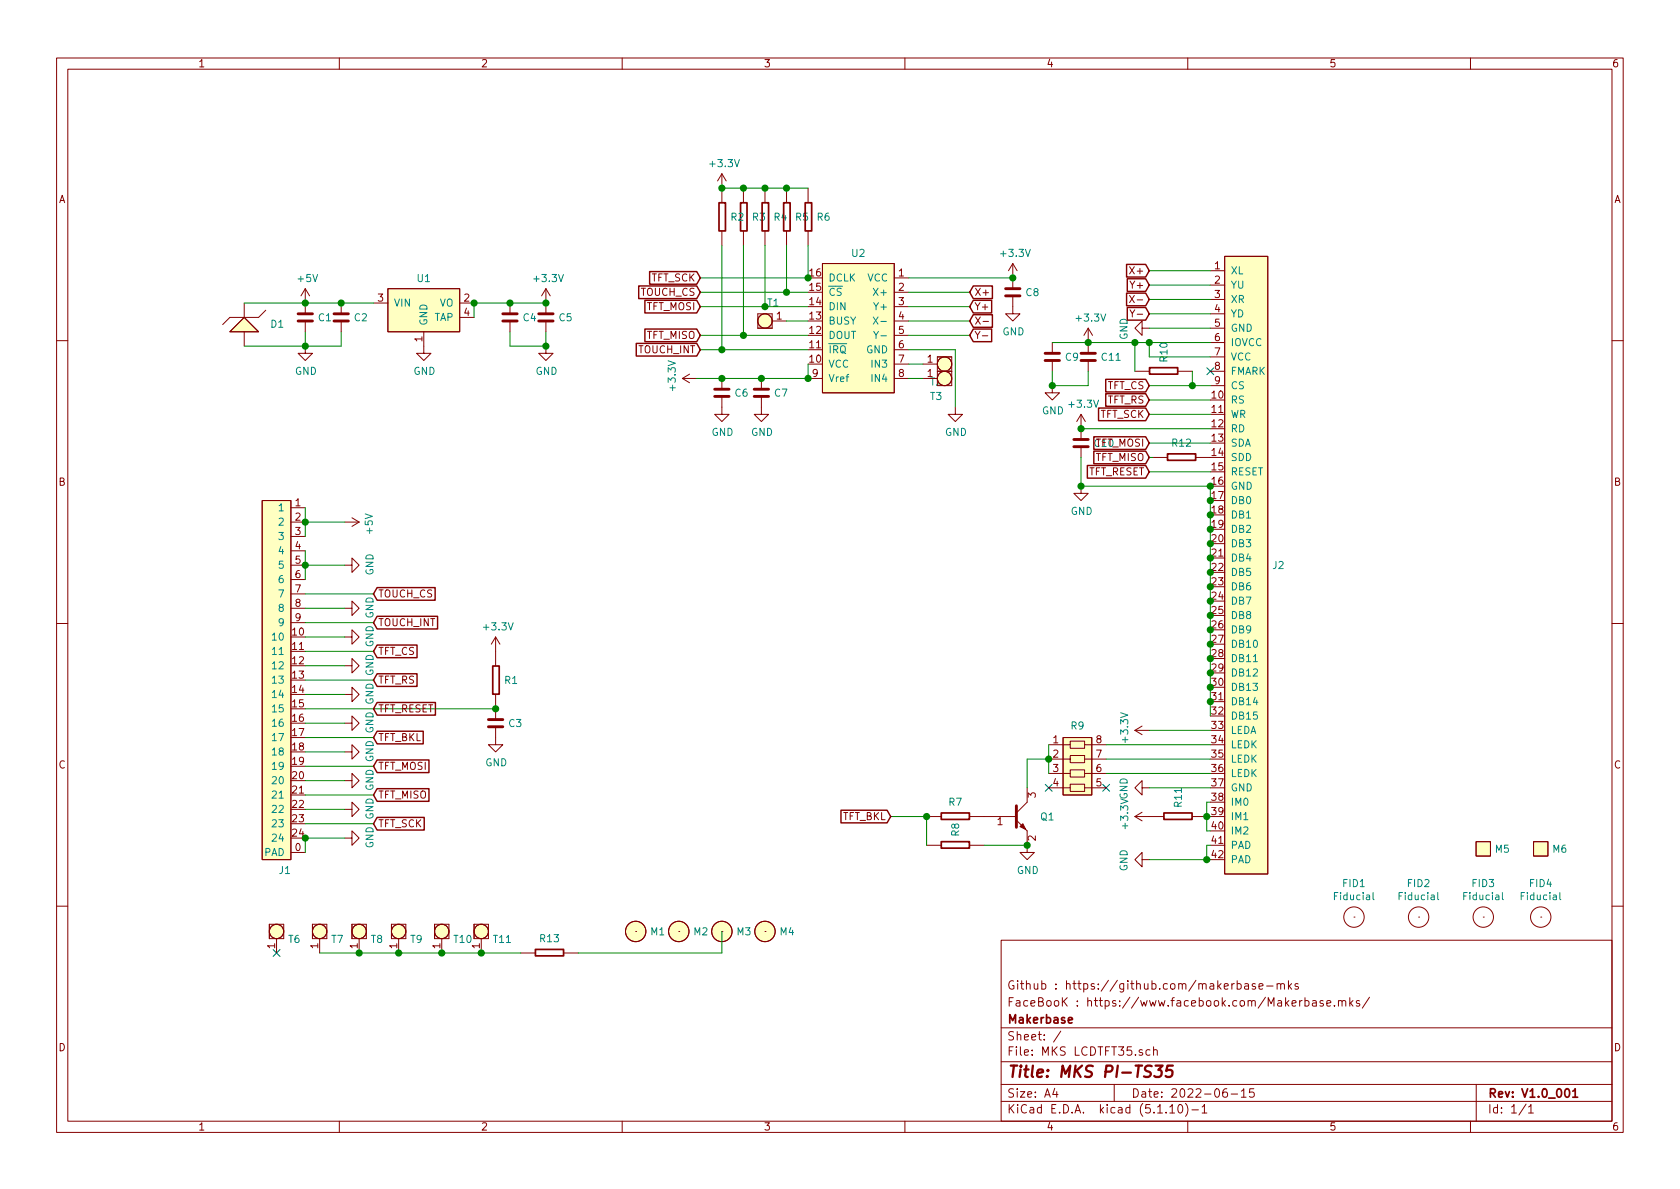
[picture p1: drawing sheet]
<svg xmlns="http://www.w3.org/2000/svg" width="297mm" height="210mm" viewBox="0 0 297 210" stroke-linecap="round" stroke-linejoin="round" font-family="sans-serif">
<g fill="none" stroke="#840000" stroke-width=".18">
<path d="M10 10.3h277v189.9h-277zM12 12.2h273v186.1h-273zM60 10.3v1.9M110 10.3v1.9M160 10.3v1.9M210 10.3v1.9M260 10.3v1.9M127.6 30.7l-.7 1.3M127.6 30.7v5.1M127.6 30.7l.8 1.3M131.4 33.3v2.5M135.3 33.3v2.5"/>
<path d="M139.1 33.3v2.5M142.9 33.3v2.5M40.6 58.7l2.6-2.6 2.5 2.6zM43.2 53.6v2.5M43.2 58.7v2.5M47 54.9l-1.3 1.2h-5.1l-1.2 1.3M54 51v4.5M54 56.8v1.9M54 51l-.8 1.3M54 51l.7 1.3M60.3 53.6v1.9M60.3 56.8v1.9"/>
<path d="M66 53.6h2.6M68.6 51h12.7v7.7h-12.7zM74.9 58.7v3.8h1.3l-1.3 1.2-1.2-1.2h1.2M81.3 56.1h2.5M81.3 53.6h2.5M90.2 53.6v1.9M90.2 56.8v1.9M96.5 51v4.5M96.5 56.8v1.9M96.5 51l-.7 1.3M96.5 51l.8 1.3M127.6 40.9v2.5"/>
<path d="M131.4 40.9v2.5M134 58h2.5zM134 55.5h2.5zM134 55.5v2.5zM135.3 40.9v2.5M136.5 55.5v2.5zM136.5 56.8h2.6M139.1 40.9v2.5M142.9 40.9v2.5M145.4 46.6h12.7v22.9h-12.7zM158.1 49.1h2.6M158.1 51.7h2.6"/>
<path d="M158.1 54.2h2.6M158.1 56.8h2.6M158.1 59.3h2.6M173.7 59.4h1M173.8 56.8h1M179.1 52.3v3.2h1.2l-1.2 1.3-1.3-1.3h1.3M179.1 46.6l-.8 1.3M179.1 46.6v4.4M179.1 46.6l.7 1.3M192.4 58l-.8 1.3M192.4 58v4.5M192.4 58l.8 1.3"/>
<path d="M199.7 52.2l.9 1.3M199.8 54.8l.4 .6 .4-.6M200.6 52.2l-.9 1.3M201.1 53h.9M201.9 58v-1.2l-1.2 1.2 1.2 1.3v-1.3h1.3M214 47.9h2.5M214 50.4h2.5M214 53h2.5M214 55.5h2.5M214 58h2.5M216.5 45.3h7.7v109.3h-7.7zM10 60.2h2"/>
<path d="M54 61.2v1.3h1.2l-1.2 1.2-1.3-1.2h1.3M96.5 61.2v1.3h1.3l-1.3 1.2-1.3-1.2h1.3M120.6 66.9l1.3 .8M120.6 66.9h2.6M121.9 66.2l-1.3 .7M127.6 70.1v3.2h1.3l-1.3 1.2-1.2-1.2h1.2M127.6 66.9v1.9M134.6 70.1v3.2h1.3l-1.3 1.2-1.3-1.2h1.3M134.6 66.9v1.9M142.9 66.9h2.5M158.1 66.9h2.6M158.1 64.4h2.6"/>
<path d="M158.1 61.8h2.6M163.2 66.9h2.5M163.2 64.4h2.5M165.7 63.1h2.6zM165.7 63.1v2.6zM165.7 65.7h2.6zM165.7 65.7v2.5zM165.7 68.2h2.6zM168.3 63.1v2.6zM168.3 65.7v2.5zM168.9 72v1.3h1.3l-1.3 1.2-1.3-1.2h1.3M186.1 68.2v1.3h1.2l-1.2 1.2-1.3-1.2h1.3"/>
<path d="M186.1 60.6v1.9M186.1 63.7v2M191.1 73.3v4.4M191.1 79v1.9M191.1 73.3l-.7 1.2M191.1 73.3l.8 1.2M192.4 63.7v2M200.7 65.7h2.5M208.3 65.7h2.5M214 65.7h2.5M214 60.6h2.5M214 63.1h2.5"/>
<path d="M214 68.2h2.5M285 60.2h2M46.4 88.5h5v63.5h-5zM51.4 92.3h2.6M51.4 89.8h2.6M51.4 94.9h2.6M51.4 97.4h2.6M51.4 99.9h2.6M61 99.9h1.2v-1.2l1.3 1.2-1.3 1.3v-1.3M61 92.3h2.5M62.2 91.6l1.3 .7M63.5 92.3l-1.3 .8"/>
<path d="M191.1 86v1.2h1.3l-1.3 1.3-1.2-1.3h1.2M203.8 80.9h2.6M211.5 80.9h2.5M10 110.3h2M51.4 102.5h2.6M51.4 105h2.6M51.4 107.6h2.6M51.4 110.1h2.6M61 112.6h1.2v-1.2l1.3 1.2-1.3 1.3v-1.3M61 117.7h1.2v-1.2l1.3 1.2-1.3 1.3v-1.3M61 107.6h1.2v-1.3l1.3 1.3-1.3 1.2v-1.2M87.6 112.6v5.1"/>
<path d="M87.6 112.6l-.7 1.3M87.6 112.6l.8 1.3M285 110.3h2M61 133h1.2v-1.3l1.3 1.3-1.3 1.2v-1.2M61 127.9h1.2v-1.3l1.3 1.3-1.3 1.3v-1.3M61 122.8h1.2v-1.3l1.3 1.3-1.3 1.3v-1.3M61 138h1.2v-1.2l1.3 1.2-1.3 1.3v-1.3M87.6 128.5v3.2h1.3l-1.3 1.3-1.2-1.3h1.2M87.6 122.8v4.4M181.6 139.3v2.6l-1.9 1.9M185.4 139.3h3.8v-.6h2.6v.6h3.8M185.4 131.7h3.8v-.6h2.6v.6h3.8"/>
<path d="M185.4 136.8h3.8v-.7h2.6v.7h3.8M185.4 134.2h3.8v-.6h2.6v1.3h-2.6v-.7M188 130.4h5v10.2h-5zM189.2 136.8v.6h2.6v-.6M189.2 131.7v.6h2.6v-.6M189.2 139.3v.6h2.6v-.6M191.8 134.2h3.8M200.7 129.2l1.2 .7M200.7 129.2h2.5M201.9 139.3v-1.3l-1.2 1.3 1.2 1.3v-1.3h1.3M201.9 128.4l-1.2 .8M51.4 150.7h2.6"/>
<path d="M61 143.1h1.2v-1.2l1.3 1.2-1.3 1.3v-1.3M61 148.2h1.2v-1.3l1.3 1.3-1.3 1.3v-1.3M163.8 144.4h2.6M163.8 149.5h2.6M171.4 144.4h8.3M171.4 149.5h2.6M179.7 145l1.9 1.9v3.8h1.3l-1.3 1.3-1.3-1.3h1.3M200.7 144.4h5M200.7 144.4l1.2 .8M201.9 152v-1.3l-1.2 1.3 1.2 1.3v-1.3h1.3M201.9 143.6l-1.2 .8M210.8 144.4h2.6"/>
<path d="M261 148.8h2.5v2.6h-2.5zM271.1 148.8h2.6v2.6h-2.6zM10 160.2h2M47.6 163.4v2.6zM47.6 166h2.6zM47.6 163.4h2.6zM48.9 166v2.5M50.2 163.4v2.6zM55.2 163.4v2.6zM55.2 166h2.6zM55.2 163.4h2.6zM56.5 166v2.5"/>
<path d="M57.8 163.4v2.6zM62.2 163.4v2.6zM62.2 166h2.6zM62.2 163.4h2.6zM63.5 166v2.5M64.8 163.4v2.6zM69.2 163.4v2.6zM69.2 166h2.6zM69.2 163.4h2.6zM70.5 166v2.5M71.8 163.4v2.6zM76.8 163.4v2.6z"/>
<path d="M76.8 166h2.6zM76.8 163.4h2.6zM78.1 166v2.5M79.4 163.4v2.6zM83.8 163.4v2.6zM83.8 166h2.6zM83.8 163.4h2.6zM85.1 166v2.5M86.4 163.4v2.6zM92.1 168.5h2.5M99.7 168.5h2.5M112.4 164.7h.1"/>
<path d="M120 164.7h.1M127.6 164.7h.1M135.3 164.7h.1M177 166.3h108v32h-108zM218.7 174l.5-.1 .3 .3-.1 .6-.2 .1-.5-.1M218.7 173.4v1.5M220.1 174h.6l.1 .9M220.8 174.3l-.6 .1-.2 .2 .1 .2 .1 .1 .6-.1M221.9 174l-.3-.1-.2 .2 .1 .3 .4 .1v.3h-.5M222.6 174.4l.7-.1-.1-.3-.4-.1-.2 .2 .1 .7h.5M224 174.4h1.1M225.8 174.1l.2-.2 .4 .1v.9"/>
<path d="M225.8 173.9v1M226.4 174.1a.36 .36 0 0 1 .4-.2 .36 .36 0 0 1 .3 .2v.8M227.8 173.4v1.5M227.9 174.4l.5 .5M228.4 173.9l-.6 .6M229.5 174l-.3-.1-.2 .2v.3l.5 .1v.3h-.5M230.7 177l.5-.1 .2 .3v.6l-.2 .1-.5-.1M230.7 176.4v1.5M232.1 177h.6v.9M232.7 177.3l-.5 .1-.2 .2 .1 .2 .1 .1 .5-.1M233.9 177l-.3-.1-.2 .2 .1 .3 .4 .1v.3h-.5M234.6 177.4l.7-.1-.1-.3-.4-.1-.2 .2v.7h.6"/>
<path d="M235.9 177.8v.1M236.7 177.1l.2-.2 .3 .1 .1 .9M236.7 176.9v1M237.3 177.1a.36 .36 0 0 1 .3-.2 .36 .36 0 0 1 .3 .2v.8M238.7 176.4v1.5M238.8 177.4l.4 .5M239.2 176.9l-.5 .6M239.4 162.2h.1M240.4 177l-.4-.1-.2 .2 .1 .3 .5 .1v.3h-.6M242.1 176.3l-1.2 2M250.8 162.2h.1M262.3 162.2h.1"/>
<path d="M272.4 162.2h.1M285 160.2h2M60 198.3v1.9M110 198.3v1.9M160 198.3v1.9M177 194.8h108M177 191.8h108M177 187.8h108M177 181.8h108M186.5 192.5l-.4 1h1M186.8 193v1M187.6 182.3l-1.3 2"/>
<path d="M197 191.8v3M203.3 185.7l-.4-.1-.3 .3 .1 .6 .2 .1 .4-.1M204 185.7a.37 .37 0 0 1 .6 .1v.8M204 185.1v1.5M206.8 195.8l.5-.5v1.5M206.8 196.8h.9M208.5 195.4l.1-.1a.8 .8 0 0 1 .5 .8 .8 .8 0 0 1-.5 .7 1 1 0 0 1-.1-1.4zM209.6 195.1a1.71 1.71 0 0 1 0 2.3M210 198.3v1.9M210.7 196.3h1.2M212.5 195.8l.5-.5v1.5M212.5 196.8h.9"/>
<path d="M216.9 192.5a.62 .62 0 0 0-.7 .7l.1 .7 .2 .1 .5-.1v-.5l-.1-.2-.4-.1-.3 .3M217.7 193.5h1.1M219.5 193l.4-.5v1.5M219.5 194h.8M221.7 192.5h-.7l-.1 .7 .2-.1 .5 .1 .2 .2-.1 .5-.2 .1-.6-.1M260 198.3v1.9M261 191.8v6.5M269.8 195.2l-1.2 2M270.3 195.8l.4-.5v1.5M270.3 196.8h.8"/>
<circle cx="135.3" cy="56.8" r="1.27"/>
<circle cx="167" cy="64.4" r="1.27"/>
<circle cx="167" cy="66.9" r="1.27"/>
<circle cx="48.9" cy="164.7" r="1.27"/>
<circle cx="56.5" cy="164.7" r="1.27"/>
<circle cx="63.5" cy="164.7" r="1.27"/>
<circle cx="70.5" cy="164.7" r="1.27"/>
<circle cx="78.1" cy="164.7" r="1.27"/>
<circle cx="85.1" cy="164.7" r="1.27"/>
<circle cx="112.4" cy="164.7" r="1.8"/>
<circle cx="120" cy="164.7" r="1.8"/>
<circle cx="127.6" cy="164.7" r="1.8"/>
<circle cx="135.3" cy="164.7" r="1.8"/>
<circle cx="239.4" cy="162.2" r="1.8"/>
<circle cx="250.8" cy="162.2" r="1.8"/>
<circle cx="262.3" cy="162.2" r="1.8"/>
<circle cx="272.4" cy="162.2" r="1.8"/>
</g>
<g fill="none" stroke="#840000" stroke-width=".3">
<path d="M127.1 35.9h1.2v4.9h-1.2zM130.9 35.9h1.2v4.9h-1.2zM134.7 35.9h1.2v4.9h-1.2zM138.6 35.9h1.1v4.9h-1.1zM142.4 35.9h1.1v4.9h-1.1zM203.3 65h4.9v1.2h-4.9zM206.4 80.3h5v1.1h-5zM87.1 117.8h1.2v5h-1.2zM166.4 143.8h5v1.1h-5zM166.4 148.8h5v1.2h-5zM205.8 143.8h5v1.1h-5zM94.7 167.9h4.9v1.1h-4.9z"/>
<path d="M188.9 180.4l.7-.1-.1-.3-.4-.1-.2 .2 .1 .7h.5M276.8 192.7l.2-.2a.81 .81 0 0 1 .6 .6 .81 .81 0 0 1-.3 .8l-.1 .1a.79 .79 0 0 1-.4-1.3zM278.1 193l.4-.5v1.5M278.1 194h.8"/>
</g>
<path d="M204.3 188.4h1.3l-.8 .8a.48 .48 0 0 1 .6 .4v.5l-.3 .2-.8 .1-.2-.1M207.4 188.4h-1l-.2 1 .3-.2 .7 .1 .1 .3-.2 .7-.3 .1h-.5l-.2-.1" fill="none" stroke="#840000" stroke-width=".41"/>
<g fill="none" stroke="#840000" stroke-width=".51">
<path d="M52.7 56.8h2.5M52.7 55.5h2.5M59.1 56.8h2.5M59.1 55.5h2.5M88.9 56.8h2.5M88.9 55.5h2.5M95.2 56.8h2.6M95.2 55.5h2.6M177.8 52.3h2.5M177.8 51h2.5M126.4 70.1h2.5M126.4 68.8h2.5"/>
<path d="M133.3 70.1h2.6M133.3 68.8h2.6M184.8 63.7h2.5M184.8 62.5h2.5M189.9 79h2.5M189.9 77.7h2.5M191.1 63.7h2.6M191.1 62.5h2.6M86.4 128.5h2.5M86.4 127.2h2.5M179.7 142.5v3.8"/>
</g>
<path d="M180.3 146.2l.5-.5 .6 1z" fill="#840000" stroke="#840000" stroke-width=".18"/>
<g fill="#ffffc2" stroke="#ffffc2" stroke-width=".18">
<path d="M188 130.4h5v10.2h-5z"/>
<path d="M40.6 58.7l2.6-2.6 2.5 2.6z"/>
<path d="M165.7 63.1h2.6z"/>
<path d="M165.7 65.7h2.6z"/>
<path d="M271.1 148.8h2.6v2.6h-2.6z"/>
<path d="M261 148.8h2.5v2.6h-2.5z"/>
<path d="M47.6 163.4v2.6z"/>
<path d="M55.2 163.4v2.6z"/>
<path d="M62.2 163.4v2.6z"/>
<path d="M69.2 163.4v2.6z"/>
<path d="M76.8 163.4v2.6z"/>
<path d="M83.8 163.4v2.6z"/>
<path d="M46.4 88.5h5v63.5h-5z"/>
<path d="M68.6 51h12.7v7.7h-12.7z"/>
<path d="M145.4 46.6h12.7v22.9h-12.7z"/>
<path d="M216.5 45.3h7.7v109.3h-7.7z"/>
<path d="M134 58h2.5z"/>
<circle cx="167" cy="64.4" r="1.27"/>
<circle cx="167" cy="66.9" r="1.27"/>
<circle cx="48.9" cy="164.7" r="1.27"/>
<circle cx="56.5" cy="164.7" r="1.27"/>
<circle cx="63.5" cy="164.7" r="1.27"/>
<circle cx="70.5" cy="164.7" r="1.27"/>
<circle cx="78.1" cy="164.7" r="1.27"/>
<circle cx="85.1" cy="164.7" r="1.27"/>
<circle cx="135.3" cy="56.8" r="1.27"/>
<circle cx="112.4" cy="164.7" r="1.8"/>
<circle cx="120" cy="164.7" r="1.8"/>
<circle cx="127.6" cy="164.7" r="1.8"/>
<circle cx="135.3" cy="164.7" r="1.8"/>
</g>
<path d="M154.4 56.1l.8 1.2M154.5 58.6l.4 .7 .4-.7M155.2 56.1l-.8 1.2M155.8 56.8h.9M221.6 117h.7M242.8 157.8v1.1l.2 .2M254.2 157.8v1.1l.2 .2M265.6 157.8v1.1l.2 .2M275.8 157.8v1.1l.2 .2" fill="none" stroke="#008484" stroke-width=".18"/>
<g fill="none" stroke="#008400" stroke-width=".18">
<path d="M127.6 33.3h15.3M43.2 53.6h22.8M54 58.7v2.5M60.3 58.7v2.5h-17.1M90.2 58.7v2.5h6.3v-2.5M96.5 53.6h-12.7v2.5M123.8 51.7h19.1M123.8 59.3h19.1M123.8 54.2h19.1M127.6 43.4v18.4M131.4 43.4v15.9M135.3 43.4v10.8"/>
<path d="M139.1 56.8h3.8M139.1 43.4v8.3M142.9 43.4v5.7h-19.1M160.7 56.8h10.7M160.7 51.7h10.7M160.7 59.3h10.7M160.7 54.2h10.7M160.7 49.1h18.4M203.2 58h10.8M203.2 55.5h10.8M203.2 50.4h10.8M203.2 53h10.8"/>
<path d="M203.2 47.9h10.8M123.8 61.8h19.1M142.9 64.4v2.5h-19.7M160.7 64.4h2.5M160.7 66.9h2.5M160.7 61.8h8.2v10.2M186.1 65.7v2.5h6.3v-2.5M186.1 60.6h27.9M191.1 75.8h22.9M200.7 60.6v5.1M203.2 68.2h10.8M203.2 78.4h10.8"/>
<path d="M203.2 60.6v2.5h10.8M203.2 70.7h10.8M203.2 73.3h10.8M210.8 65.7v2.5M54 89.8v5.1M54 97.4v5.1M54 92.3h7M54 99.9h7M191.1 80.9v5.1h22.9v40.6M203.2 80.9h.6M203.2 83.4h10.8M54 117.7h7"/>
<path d="M54 115.2h12M54 112.6h7M54 110.1h12M54 107.6h7M54 105h12M54 125.3h33.6M54 122.8h7M54 138h7M54 135.5h12M54 133h7M54 130.4h12M54 127.9h7"/>
<path d="M54 120.3h12M185.4 134.2h-3.8v5.1M185.4 131.7v5.1M195.6 134.2h18.4M195.6 131.7h18.4M195.6 136.8h18.4M203.2 129.2h10.8M203.2 139.3h10.8M54 140.6h12M54 145.7h12M54 143.1h7M61 148.2h-7v2.5"/>
<path d="M157.5 144.4h6.3v5.1M174 149.5h7.6M203.2 152h10.8M213.4 144.4h.6M214 141.9h-.6v5h.6M214 149.5h-.6v2.5M56.5 168.5h35.6M127.6 164.7v3.8h-25.4"/>
</g>
<g fill="none" stroke="#840000" stroke-width=".25">
<path d="M112.9 50.6h10.3l.6 1.1-.6 1.1h-10.3zM114 58.2h9.2l.6 1.1-.6 1.1h-9.2zM114 53.1h9.2l.6 1.1-.6 1.1h-9.2zM114.9 48h8.3l.6 1.1-.6 1.2h-8.3zM172.1 50.6h3.4v2.2h-3.4l-.7-1.1zM172.1 55.6h3.4v2.3h-3.4l-.7-1.1zM172.1 58.2h3.2v2.2h-3.2l-.7-1.1zM172.1 53.1h3.2v2.2h-3.2l-.7-1.1zM199.2 51.8h3.4l.6 1.2-.6 1.1h-3.4zM199.2 46.8h3.4l.6 1.1-.6 1.1h-3.4zM199.3 54.4h3.3l.6 1.1-.6 1.1h-3.3zM199.3 49.3h3.3l.6 1.1-.6 1.1h-3.3z"/>
<path d="M112.5 60.7h10.7l.6 1.1-.6 1.2h-10.7zM193.4 77.2h9.2l.6 1.2-.6 1.1h-9.2zM193.4 79.8h9.2l.6 1.1-.6 1.1h-9.2zM194.2 72.2h8.4l.6 1.1-.6 1.1h-8.4zM195.5 67.1h7.1l.6 1.1-.6 1.1h-7.1zM195.5 69.6h7.1l.6 1.1-.6 1.2h-7.1zM192.3 82.3h10.3l.6 1.1-.6 1.2h-10.3zM66.7 109h10.7v2.2h-10.7l-.7-1.1zM66.7 119.1h7v2.3h-7l-.7-1.1zM66.7 114.1h7v2.2h-7l-.7-1.1zM66.7 103.9h10.2v2.2h-10.2l-.7-1.1zM66.7 124.2h10.3v2.3h-10.3l-.7-1.2z"/>
<path d="M66.7 129.3h8.1v2.2h-8.1l-.7-1.1zM66.7 134.4h9.1v2.2h-9.1l-.7-1.1zM66.7 139.5h9.1v2.2h-9.1l-.7-1.1zM66.7 144.5h8.3v2.3h-8.3l-.7-1.1zM148.7 143.3h8.1l.7 1.1-.7 1.1h-8.1z"/>
</g>
<g fill="#008400" stroke="#008400" stroke-width=".25">
<circle cx="142.9" cy="49.1" r=".51"/>
<circle cx="54" cy="53.6" r=".51"/>
<circle cx="85.1" cy="168.5" r=".51"/>
<circle cx="213.4" cy="152" r=".51"/>
<circle cx="54" cy="148.2" r=".51"/>
<circle cx="54" cy="99.9" r=".51"/>
<circle cx="63.5" cy="168.5" r=".51"/>
<circle cx="54" cy="92.3" r=".51"/>
<circle cx="70.5" cy="168.5" r=".51"/>
<circle cx="163.8" cy="144.4" r=".51"/>
<circle cx="78.1" cy="168.5" r=".51"/>
<circle cx="181.6" cy="149.5" r=".51"/>
<circle cx="127.6" cy="61.8" r=".51"/>
<circle cx="214" cy="96.1" r=".51"/>
<circle cx="214" cy="93.6" r=".51"/>
<circle cx="135.3" cy="33.3" r=".51"/>
<circle cx="214" cy="91.1" r=".51"/>
<circle cx="214" cy="88.5" r=".51"/>
<circle cx="214" cy="86" r=".51"/>
<circle cx="139.1" cy="33.3" r=".51"/>
<circle cx="191.1" cy="86" r=".51"/>
<circle cx="87.6" cy="125.3" r=".51"/>
<circle cx="131.4" cy="33.3" r=".51"/>
<circle cx="127.6" cy="33.3" r=".51"/>
<circle cx="213.4" cy="144.4" r=".51"/>
<circle cx="191.1" cy="75.8" r=".51"/>
<circle cx="186.1" cy="68.2" r=".51"/>
<circle cx="142.9" cy="66.9" r=".51"/>
<circle cx="200.7" cy="60.6" r=".51"/>
<circle cx="127.6" cy="66.9" r=".51"/>
<circle cx="210.8" cy="68.2" r=".51"/>
<circle cx="179.1" cy="49.1" r=".51"/>
<circle cx="203.2" cy="60.6" r=".51"/>
<circle cx="134.6" cy="66.9" r=".51"/>
<circle cx="192.4" cy="60.6" r=".51"/>
<circle cx="131.4" cy="59.3" r=".51"/>
<circle cx="60.3" cy="53.6" r=".51"/>
<circle cx="54" cy="61.2" r=".51"/>
<circle cx="90.2" cy="53.6" r=".51"/>
<circle cx="96.5" cy="53.6" r=".51"/>
<circle cx="185.4" cy="134.2" r=".51"/>
<circle cx="96.5" cy="61.2" r=".51"/>
<circle cx="83.8" cy="53.6" r=".51"/>
<circle cx="214" cy="124.1" r=".51"/>
<circle cx="214" cy="121.5" r=".51"/>
<circle cx="214" cy="119" r=".51"/>
<circle cx="214" cy="116.5" r=".51"/>
<circle cx="214" cy="113.9" r=".51"/>
<circle cx="139.1" cy="51.7" r=".51"/>
<circle cx="214" cy="111.4" r=".51"/>
<circle cx="214" cy="108.8" r=".51"/>
<circle cx="214" cy="106.3" r=".51"/>
<circle cx="135.3" cy="54.2" r=".51"/>
<circle cx="214" cy="103.8" r=".51"/>
<circle cx="214" cy="101.2" r=".51"/>
<circle cx="214" cy="98.7" r=".51"/>
</g>
<path d="M213.4 65l1.2 1.3M214.6 65l-1.2 1.3M184.8 138.7l1.2 1.2M186 138.7l-1.2 1.2M195 138.7l1.2 1.2M196.2 138.7l-1.2 1.2M48.3 167.9l1.2 1.2M49.5 167.9l-1.2 1.2" fill="none" stroke="#000084" stroke-width=".18"/>
<text font-size="2.8" fill="#840000" x="178" y="190.5">Title: MKS PI-TS35</text>
<g font-size="2.1" fill="#840000">
<text x="178" y="178">FaceBooK : https://www.facebook.com/Makerbase.mks/</text>
<text x="178" y="175">Github : https://github.com/makerbase-mks</text>
<text x="178" y="184">Sheet: /</text>
<text x="178" y="181">Makerbase</text>
<text x="178" y="186.7">File: MKS LCDTFT35.sch</text>
<text x="178" y="196.9">KiCad E.D.A. kicad (5.1.10)-1</text>
<text x="178" y="194.1">Size: A4</text>
<text x="200" y="194.1">Date: 2022-06-15</text>
<text x="263" y="194.1">Rev: V1.0_001</text>
<text x="263" y="196.9">Id: 1/1</text>
</g>
<g font-size="1.8" fill="#840000">
<text x="35" y="11.9">1</text>
<text x="85" y="11.9">2</text>
<text x="135" y="11.9">3</text>
<text x="185" y="11.9">4</text>
<text x="235" y="11.9">5</text>
<text x="285" y="11.9">6</text>
<text x="10.4" y="35.9">A</text>
<text x="285.4" y="35.9">A</text>
<text x="214.8" y="47.6">1</text>
<text x="66.8" y="53.3">3</text>
<text x="82.1" y="53.3">2</text>
<text x="113.3" y="52.3">TOUCH_CS</text>
<text x="115.1" y="49.8">TFT_SCK</text>
<text x="143.2" y="54">14</text>
<text x="143.2" y="51.4">15</text>
<text x="143.2" y="48.9">16</text>
<text x="158.9" y="48.9">1</text>
<text x="158.9" y="51.4">2</text>
<text x="158.9" y="54">3</text>
<text x="172.2" y="52.3">X+</text>
<text x="200.2" y="51">Y+</text>
<text x="200.2" y="48.5">X+</text>
<text x="214.8" y="50.2">2</text>
<text x="214.8" y="52.7">3</text>
<text x="82.1" y="55.9">4</text>
<text x="114.3" y="59.9">TFT_MISO</text>
<text x="114.3" y="54.9">TFT_MOSI</text>
<text x="137.3" y="56.5">1</text>
<text x="143.2" y="59">12</text>
<text x="143.2" y="56.5">13</text>
<text x="158.9" y="56.5">4</text>
<text x="158.9" y="59">5</text>
<text x="172.2" y="57.4">X-</text>
<text x="172.2" y="59.9">Y-</text>
<text x="172.2" y="54.9">Y+</text>
<text x="200.6" y="56.1">Y-</text>
<text x="214.8" y="55.2">4</text>
<text x="214.8" y="57.8">5</text>
<text x="74.7" y="60.4" transform="rotate(-90 74.7 60.4)">1</text>
<text x="112.9" y="62.5">TOUCH_INT</text>
<text x="143.2" y="64.1">10</text>
<text x="143.2" y="61.6">11</text>
<text x="158.9" y="61.6">6</text>
<text x="158.9" y="64.1">7</text>
<text x="164" y="64.1">1</text>
<text x="214.8" y="60.3">6</text>
<text x="214.8" y="62.9">7</text>
<text x="214.8" y="65.4">8</text>
<text x="143.7" y="66.7">9</text>
<text x="158.9" y="66.7">8</text>
<text x="164" y="66.7">1</text>
<text x="195.7" y="68.8">TFT_CS</text>
<text x="195.7" y="71.4">TFT_RS</text>
<text x="214.3" y="70.5">10</text>
<text x="214.8" y="67.9">9</text>
<text x="194.5" y="73.9">TFT_SCK</text>
<text x="214.3" y="73">11</text>
<text x="214.3" y="75.6">12</text>
<text x="193.6" y="79">C10</text>
<text x="193.7" y="79">TFT_MOSI</text>
<text x="193.7" y="81.5">TFT_MISO</text>
<text x="214.3" y="78.1">13</text>
<text x="214.3" y="80.6">14</text>
<text x="214.3" y="83.2">15</text>
<text x="10.4" y="85.9">B</text>
<text x="52.2" y="89.5">1</text>
<text x="192.3" y="84.1">TFT_RESET</text>
<text x="214.3" y="85.7">16</text>
<text x="214.3" y="88.3">17</text>
<text x="285.4" y="85.9">B</text>
<text x="52.2" y="92.1">2</text>
<text x="52.2" y="94.6">3</text>
<text x="214.3" y="90.8">18</text>
<text x="214.3" y="93.3">19</text>
<text x="214.3" y="95.9">20</text>
<text x="52.2" y="97.1">4</text>
<text x="52.2" y="99.7">5</text>
<text x="214.3" y="98.4">21</text>
<text x="214.3" y="101">22</text>
<text x="52.2" y="102.2">6</text>
<text x="52.2" y="104.8">7</text>
<text x="52.2" y="107.3">8</text>
<text x="66.8" y="105.7">TOUCH_CS</text>
<text x="214.3" y="103.5">23</text>
<text x="214.3" y="106">24</text>
<text x="51.7" y="112.4">10</text>
<text x="52.2" y="109.8">9</text>
<text x="66.8" y="110.7">TOUCH_INT</text>
<text x="214.3" y="108.6">25</text>
<text x="214.3" y="111.1">26</text>
<text x="214.3" y="113.7">27</text>
<text x="51.7" y="114.9">11</text>
<text x="51.7" y="117.5">12</text>
<text x="66.8" y="115.8">TFT_CS</text>
<text x="214.3" y="116.2">28</text>
<text x="214.3" y="118.7">29</text>
<text x="51.7" y="120">13</text>
<text x="51.7" y="122.5">14</text>
<text x="51.7" y="125.1">15</text>
<text x="66.8" y="126">TFT_RESET</text>
<text x="66.8" y="120.9">TFT_RS</text>
<text x="214.3" y="121.3">30</text>
<text x="214.3" y="123.8">31</text>
<text x="51.7" y="127.6">16</text>
<text x="51.7" y="130.2">17</text>
<text x="66.8" y="131.1">TFT_BKL</text>
<text x="186.2" y="131.4">1</text>
<text x="193.8" y="131.4">8</text>
<text x="214.3" y="126.4">32</text>
<text x="214.3" y="128.9">33</text>
<text x="214.3" y="131.4">34</text>
<text x="10.4" y="135.9">C</text>
<text x="51.7" y="132.7">18</text>
<text x="51.7" y="135.2">19</text>
<text x="51.7" y="137.8">20</text>
<text x="66.8" y="136.1">TFT_MOSI</text>
<text x="186.2" y="134">2</text>
<text x="186.2" y="136.5">3</text>
<text x="193.8" y="136.5">6</text>
<text x="193.8" y="134">7</text>
<text x="214.3" y="134">35</text>
<text x="214.3" y="136.5">36</text>
<text x="285.4" y="135.9">C</text>
<text x="51.7" y="140.3">21</text>
<text x="51.7" y="142.9">22</text>
<text x="66.8" y="141.2">TFT_MISO</text>
<text x="183.1" y="141.1" transform="rotate(-90 183.1 141.1)">3</text>
<text x="186.2" y="139.1">4</text>
<text x="193.8" y="139.1">5</text>
<text x="214.3" y="139.1">37</text>
<text x="214.3" y="141.6">38</text>
<text x="51.7" y="145.4">23</text>
<text x="51.7" y="147.9">24</text>
<text x="66.8" y="146.3">TFT_SCK</text>
<text x="148.8" y="145">TFT_BKL</text>
<text x="176.4" y="145.9">1</text>
<text x="183.1" y="148.7" transform="rotate(-90 183.1 148.7)">2</text>
<text x="214.3" y="144.1">39</text>
<text x="214.3" y="146.7">40</text>
<text x="214.3" y="149.2">41</text>
<text x="52.2" y="150.5">0</text>
<text x="214.3" y="151.8">42</text>
<text x="48.6" y="167.7" transform="rotate(-90 48.6 167.7)">1</text>
<text x="56.3" y="167.7" transform="rotate(-90 56.3 167.7)">1</text>
<text x="63.2" y="167.7" transform="rotate(-90 63.2 167.7)">1</text>
<text x="70.2" y="167.7" transform="rotate(-90 70.2 167.7)">1</text>
<text x="77.9" y="167.7" transform="rotate(-90 77.9 167.7)">1</text>
<text x="84.8" y="167.7" transform="rotate(-90 84.8 167.7)">1</text>
<text x="10.4" y="185.9">D</text>
<text x="285.4" y="185.9">D</text>
<text x="35" y="199.9">1</text>
<text x="85" y="199.9">2</text>
<text x="135" y="199.9">3</text>
<text x="185" y="199.9">4</text>
<text x="235" y="199.9">5</text>
<text x="285" y="199.9">6</text>
</g>
<g font-size="1.8" fill="#008484">
<text x="125.7" y="29.6">+3.3V</text>
<text x="129.3" y="39">R2</text>
<text x="133.1" y="39">R3</text>
<text x="136.9" y="39">R4</text>
<text x="140.7" y="39">R5</text>
<text x="144.5" y="39">R6</text>
<text x="150.6" y="45.4">U2</text>
<text x="177.1" y="45.4">+3.3V</text>
<text x="52.8" y="49.9">+5V</text>
<text x="73.8" y="49.9">U1</text>
<text x="94.6" y="49.9">+3.3V</text>
<text x="146.4" y="52.3">CS</text>
<text x="146.4" y="49.8">DCLK</text>
<text x="153.4" y="49.8">VCC</text>
<text x="154.9" y="52.3">X+</text>
<text x="181.4" y="52.4">C8</text>
<text x="217.6" y="48.5">XL</text>
<text x="217.6" y="51">YU</text>
<text x="217.6" y="53.6">XR</text>
<text x="47.9" y="58">D1</text>
<text x="56.3" y="56.8">C1</text>
<text x="62.7" y="56.8">C2</text>
<text x="69.6" y="54.2">VIN</text>
<text x="75.6" y="57.7" transform="rotate(-90 75.6 57.7)">GND</text>
<text x="76.7" y="56.8">TAP</text>
<text x="77.7" y="54.2">VO</text>
<text x="92.5" y="56.8">C4</text>
<text x="98.9" y="56.8">C5</text>
<text x="135.7" y="54.2">T1</text>
<text x="146.4" y="59.9">DOUT</text>
<text x="146.4" y="57.4">BUSY</text>
<text x="146.4" y="54.9">DIN</text>
<text x="154.9" y="54.9">Y+</text>
<text x="155.3" y="59.9">Y-</text>
<text x="177.2" y="59.3">GND</text>
<text x="190.4" y="56.9">+3.3V</text>
<text x="217.6" y="56.1">YD</text>
<text x="217.6" y="58.7">GND</text>
<text x="146.4" y="65">VCC</text>
<text x="146.4" y="62.5">IRQ</text>
<text x="153.2" y="62.5">GND</text>
<text x="154.4" y="65">IN3</text>
<text x="188.4" y="63.8">C9</text>
<text x="194.8" y="63.8">C11</text>
<text x="199.4" y="60.1" transform="rotate(-90 199.4 60.1)">GND</text>
<text x="206.4" y="63.9" transform="rotate(-90 206.4 63.9)">R10</text>
<text x="217.6" y="61.2">IOVCC</text>
<text x="217.6" y="63.7">VCC</text>
<text x="52.1" y="66.3">GND</text>
<text x="73.1" y="66.3">GND</text>
<text x="94.7" y="66.3">GND</text>
<text x="119.5" y="68.9" transform="rotate(-90 119.5 68.9)">+3.3V</text>
<text x="130" y="70.1">C6</text>
<text x="137" y="70.1">C7</text>
<text x="146.4" y="67.6">Vref</text>
<text x="154.4" y="67.6">IN4</text>
<text x="164.5" y="68.2">T2</text>
<text x="164.5" y="70.7">T3</text>
<text x="217.6" y="71.4">RS</text>
<text x="217.6" y="66.3">FMARK</text>
<text x="217.6" y="68.8">CS</text>
<text x="125.8" y="77.1">GND</text>
<text x="132.8" y="77.1">GND</text>
<text x="167.1" y="77.1">GND</text>
<text x="184.2" y="73.3">GND</text>
<text x="189.2" y="72.1">+3.3V</text>
<text x="217.6" y="73.9">WR</text>
<text x="217.6" y="76.4">RD</text>
<text x="207.3" y="79">R12</text>
<text x="217.6" y="79">SDA</text>
<text x="217.6" y="81.5">SDD</text>
<text x="217.6" y="84.1">RESET</text>
<text x="217.6" y="86.6">GND</text>
<text x="217.6" y="89.1">DB0</text>
<text x="49.4" y="90.4">1</text>
<text x="49.4" y="93">2</text>
<text x="49.4" y="95.5">3</text>
<text x="65.9" y="94.3" transform="rotate(-90 65.9 94.3)">+5V</text>
<text x="189.3" y="91.1">GND</text>
<text x="217.6" y="91.7">DB1</text>
<text x="217.6" y="94.2">DB2</text>
<text x="49.4" y="98">4</text>
<text x="49.4" y="100.6">5</text>
<text x="66" y="101.8" transform="rotate(-90 66 101.8)">GND</text>
<text x="217.6" y="96.8">DB3</text>
<text x="217.6" y="99.3">DB4</text>
<text x="217.6" y="101.8">DB5</text>
<text x="225.1" y="100.6">J2</text>
<text x="49.4" y="103.1">6</text>
<text x="49.4" y="105.7">7</text>
<text x="217.6" y="104.4">DB6</text>
<text x="217.6" y="106.9">DB7</text>
<text x="48.5" y="113.3">10</text>
<text x="49.4" y="108.2">8</text>
<text x="49.4" y="110.7">9</text>
<text x="85.7" y="111.5">+3.3V</text>
<text x="217.6" y="109.5">DB8</text>
<text x="217.6" y="112">DB9</text>
<text x="48.5" y="115.8">11</text>
<text x="48.5" y="118.4">12</text>
<text x="217.6" y="114.5">DB10</text>
<text x="217.6" y="117.1">DB11</text>
<text x="217.6" y="119.6">DB12</text>
<text x="48.5" y="120.9">13</text>
<text x="48.5" y="123.4">14</text>
<text x="48.5" y="126">15</text>
<text x="66" y="124.6" transform="rotate(-90 66 124.6)">GND GND GND GND</text>
<text x="89.3" y="120.9">R1</text>
<text x="217.6" y="122.2">DB13</text>
<text x="217.6" y="124.7">DB14</text>
<text x="48.5" y="128.5">16</text>
<text x="48.5" y="131.1">17</text>
<text x="90" y="128.6">C3</text>
<text x="189.4" y="129">R9</text>
<text x="199.5" y="131.1" transform="rotate(-90 199.5 131.1)">+3.3V</text>
<text x="217.6" y="127.2">DB15</text>
<text x="217.6" y="129.8">LEDA</text>
<text x="48.5" y="133.6">18</text>
<text x="48.5" y="136.1">19</text>
<text x="85.8" y="135.5">GND</text>
<text x="217.6" y="132.3">LEDK</text>
<text x="217.6" y="134.9">LEDK</text>
<text x="217.6" y="137.4">LEDK</text>
<text x="48.5" y="138.7">20</text>
<text x="48.5" y="141.2">21</text>
<text x="48.5" y="143.8">22</text>
<text x="167.8" y="142.5">R7</text>
<text x="209" y="142.7" transform="rotate(-90 209 142.7)">R11</text>
<text x="217.6" y="139.9">GND</text>
<text x="217.6" y="142.5">IM0</text>
<text x="48.5" y="146.3">23</text>
<text x="48.5" y="148.8">24</text>
<text x="169.6" y="147.8" transform="rotate(-90 169.6 147.8)">R8</text>
<text x="184" y="145.1">Q1</text>
<text x="199.5" y="146.3" transform="rotate(-90 199.5 146.3)">+3.3VGND</text>
<text x="217.6" y="145">IM1</text>
<text x="217.6" y="147.6">IM2</text>
<text x="46.7" y="151.4">PAD</text>
<text x="49.4" y="154.6">J1</text>
<text x="66" y="150" transform="rotate(-90 66 150)">GND GND GND GND GND</text>
<text x="179.8" y="154.6">GND</text>
<text x="199.4" y="154.1" transform="rotate(-90 199.4 154.1)">GND</text>
<text x="217.6" y="150.1">PAD</text>
<text x="217.6" y="152.6">PAD</text>
<text x="264.4" y="150.8">M5</text>
<text x="274.6" y="150.8">M6</text>
<text x="236.1" y="159.2">Fiducial</text>
<text x="237.5" y="156.9">FID1</text>
<text x="247.5" y="159.2">Fiducial</text>
<text x="248.9" y="156.9">FID2</text>
<text x="258.9" y="159.2">Fiducial</text>
<text x="260.3" y="156.9">FID3</text>
<text x="269.1" y="159.2">Fiducial</text>
<text x="270.5" y="156.9">FID4</text>
<text x="51" y="166.7">T6</text>
<text x="58.6" y="166.7">T7</text>
<text x="65.6" y="166.7">T8</text>
<text x="72.6" y="166.7">T9</text>
<text x="80.3" y="166.7">T10</text>
<text x="87.3" y="166.7">T11</text>
<text x="95.5" y="166.6">R13</text>
<text x="115.1" y="165.4">M1</text>
<text x="122.7" y="165.4">M2</text>
<text x="130.3" y="165.4">M3</text>
<text x="137.9" y="165.4">M4</text>
</g>
</svg>
